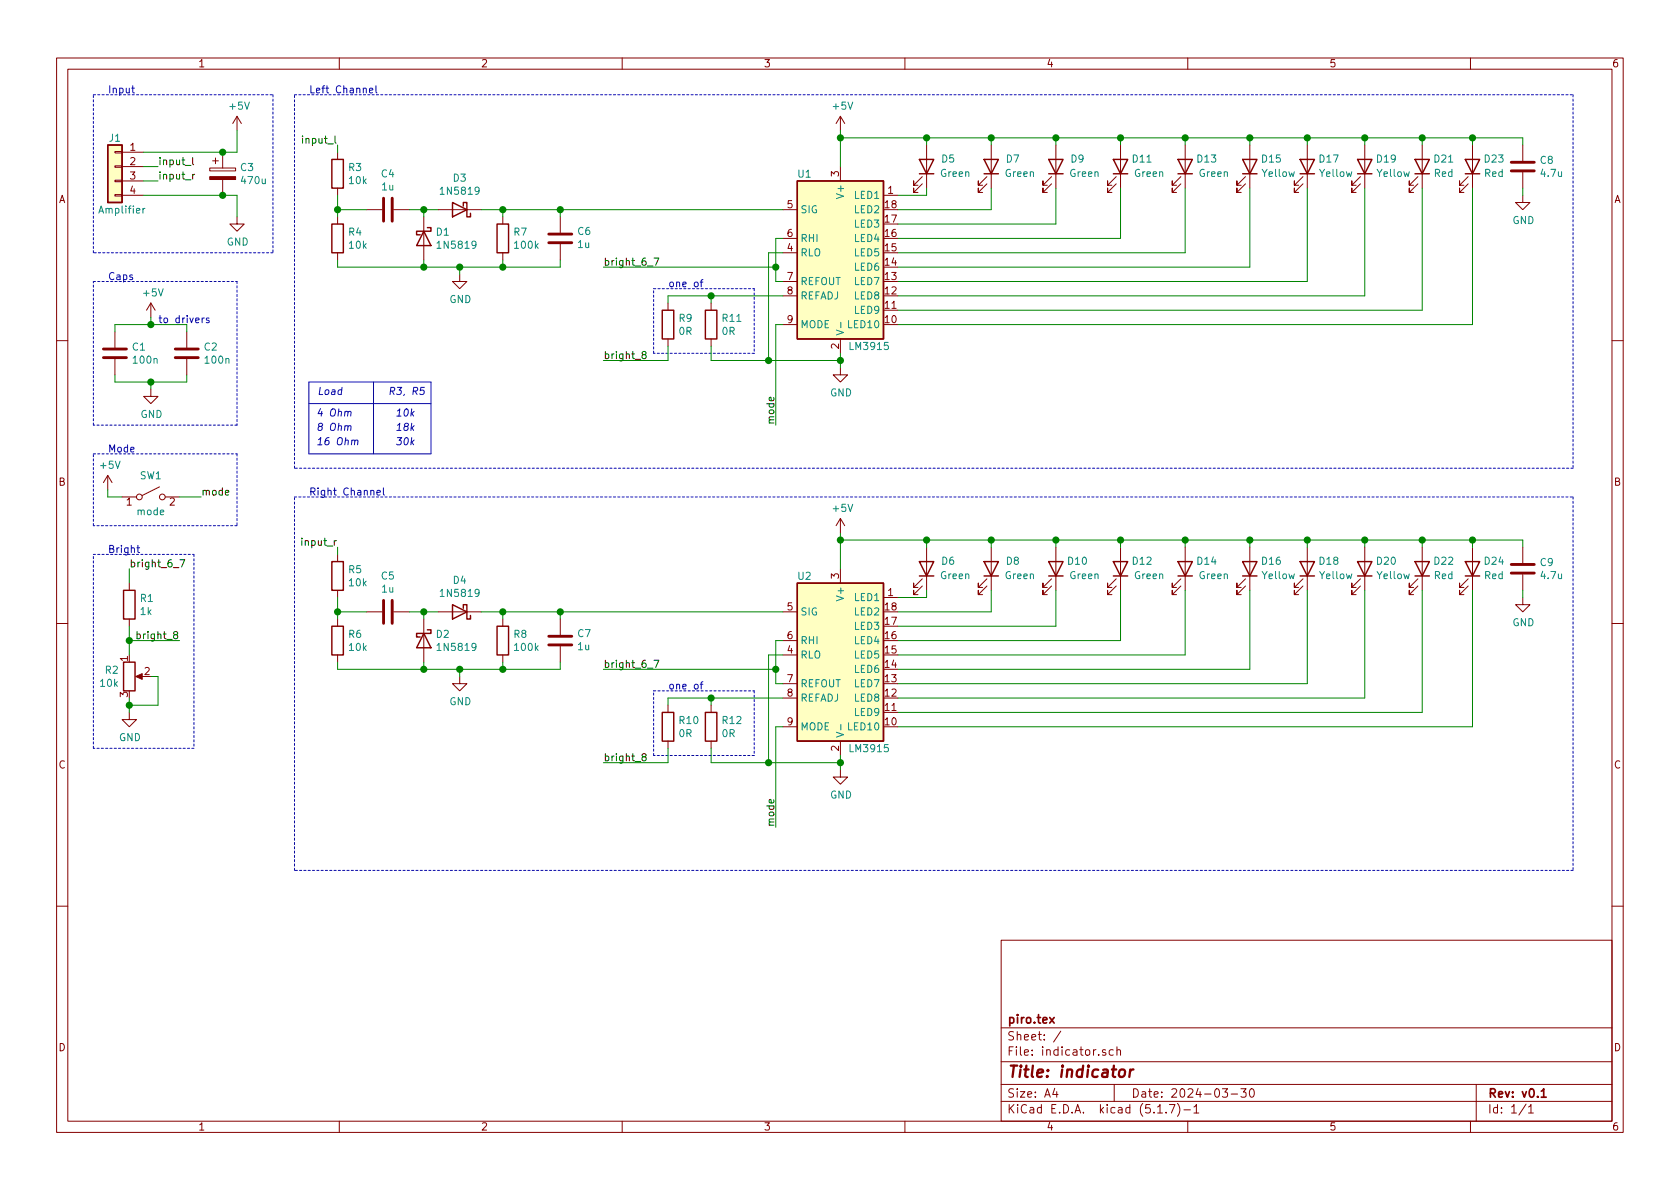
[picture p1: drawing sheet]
<svg xmlns="http://www.w3.org/2000/svg" width="297mm" height="210mm" viewBox="0 0 297 210" stroke-linecap="round" stroke-linejoin="round" font-family="sans-serif">
<g fill="none" stroke="#840000" stroke-width=".18">
<path d="M10 10.3h277v189.9h-277zM12 12.2h273v186.1h-273zM60 10.3v1.9M110 10.3v1.9M160 10.3v1.9M210 10.3v1.9M260 10.3v1.9M20.3 34.4h1.3v.3h-1.3zM20.3 31.9h1.3v.2h-1.3zM20.3 26.8h1.3v.2h-1.3zM20.3 29.3h1.3v.3h-1.3zM21.6 26.9h3.8"/>
<path d="M21.6 29.5h3.8M21.6 32h3.8M21.6 34.5h3.8M37.1 29.7h4.6v.5h-4.6zM37.6 28.4h1M38.1 27.9v1.1M39.4 26.9v2.8M39.4 31.7v2.8M41.9 38.3v1.3h1.3l-1.3 1.3-1.3-1.3h1.3M41.9 20.6l-.8 1.2M41.9 20.6v2.5M41.9 20.6l.8 1.2"/>
<path d="M59.7 26.9v1.3M59.7 33.3v1.2M59.7 38.3v1.3M64.8 37.1h2.8M69.6 37.1h2.8M74.9 38.3v7.7M77.5 37.1h7.6M88.9 38.3v1.3M99.1 38.3v2.8M138.4 37.1h2.6M148.6 20.6v2.5M148.6 29.5v2.5"/>
<path d="M148.6 20.6l-.8 1.2M148.6 20.6l.8 1.2M156.2 34.5h2.5M163.1 32.5l-1.6 1.5v-.7v.7h.8M163.1 31.2l-1.6 1.6v-.8v.8h.8M163.8 25.6v7.7M174.5 32.5l-1.5 1.5v-.7v.7h.7M174.5 31.2l-1.5 1.6v-.8v.8h.7M175.3 25.6v7.7M185.9 32.5l-1.5 1.5v-.7v.7h.8M185.9 31.2l-1.5 1.6v-.8v.8h.8M186.7 25.6v7.7"/>
<path d="M197.4 32.5l-1.6 1.5v-.7v.7h.8M197.4 31.2l-1.6 1.6v-.8v.8h.8M198.1 25.6v7.7M208.8 32.5l-1.5 1.5v-.7v.7h.7M208.8 31.2l-1.5 1.6v-.8v.8h.7M209.5 25.6v7.7M220.2 32.5l-1.5 1.5v-.7v.7h.8M220.2 31.2l-1.5 1.6v-.8v.8h.8M221 25.6v7.7M230.4 32.5l-1.5 1.5v-.7v.7h.7M230.4 31.2l-1.5 1.6v-.8v.8h.7M231.1 25.6v7.7"/>
<path d="M240.5 32.5l-1.5 1.5v-.7v.7h.8M240.5 31.2l-1.5 1.6v-.8v.8h.8M241.3 25.6v7.7M250.7 32.5l-1.5 1.5v-.7v.7h.7M250.7 31.2l-1.5 1.6v-.8v.8h.7M251.5 25.6v7.7M259.6 32.5l-1.5 1.5v-.7v.7h.7M259.6 31.2l-1.5 1.6v-.8v.8h.7M260.3 25.6v7.7M269.2 34.5v1.3h1.3l-1.3 1.3-1.2-1.3h1.2M269.2 25.6v2.8M269.2 30.5v2.8"/>
<path d="M20.3 58.7v2.8M26.7 53.6l-.8 1.3M26.7 53.6v2.5M26.7 53.6l.7 1.3M33 58.7v2.8M59.7 44.7v1.3M81.3 48.5v1.3h1.2l-1.2 1.2-1.3-1.2h1.3M88.9 44.7v1.3M99.1 43.2v2.8M118.1 53.6v1.3M118.1 59.9v1.3M125.7 53.6v1.3"/>
<path d="M125.7 59.9v1.3M138.4 44.7h2.6M138.4 42.2h2.6M138.4 49.8h2.6M138.4 52.3h2.6M138.4 57.4h2.6M148.6 59.9v2.6M10 60.2h2M20.3 63.5v2.8M26.7 68.8v1.3h1.2l-1.2 1.3-1.3-1.3h1.3M33 63.5v2.8M148.6 65v1.3h1.3l-1.3 1.3-1.3-1.3h1.3"/>
<path d="M285 60.2h2M19 84.1l-.7 1.2M19 84.1v2.5M19 84.1l.8 1.2M21.6 87.9h2.5M28.2 86.1l-3.1 1.5M29.2 87.9h2.5M59.7 98v1.3M148.6 91.7v2.5M148.6 91.7l-.8 1.3M148.6 91.7l.8 1.3M163.8 96.8v7.6"/>
<path d="M175.3 96.8v7.6M186.7 96.8v7.6M198.1 96.8v7.6M209.5 96.8v7.6M221 96.8v7.6M231.1 96.8v7.6M241.3 96.8v7.6M251.5 96.8v7.6M260.3 96.8v7.6M269.2 96.8v2.8M10 110.3h2M22.9 103.1v1.3"/>
<path d="M22.9 109.5v1.2M24.4 119.6h1M59.7 104.4v1.3M59.7 109.5v1.2M59.7 115.8v1.3M64.8 108.2h2.8M69.6 108.2h2.8M74.9 109.5v7.6M77.5 108.2h7.6M81.3 119.6v1.3h1.2l-1.2 1.3-1.3-1.3h1.3M88.9 109.5v1.2M88.9 115.8v1.3"/>
<path d="M99.1 109.5v2.8M99.1 114.3v2.8M138.4 115.8h2.6M138.4 108.2h2.6M138.4 113.3h2.6M148.6 100.6v2.5M156.2 105.7h2.5M163.1 103.6l-1.6 1.6v-.8v.8h.8M163.1 102.4l-1.6 1.5v-.8v.8h.8M174.5 103.6l-1.5 1.6v-.8v.8h.7M174.5 102.4l-1.5 1.5v-.8v.8h.7M185.9 103.6l-1.5 1.6v-.8v.8h.8"/>
<path d="M185.9 102.4l-1.5 1.5v-.8v.8h.8M197.4 103.6l-1.6 1.6v-.8v.8h.8M197.4 102.4l-1.6 1.5v-.8v.8h.8M208.8 103.6l-1.5 1.6v-.8v.8h.7M208.8 102.4l-1.5 1.5v-.8v.8h.7M220.2 103.6l-1.5 1.6v-.8v.8h.8M220.2 102.4l-1.5 1.5v-.8v.8h.8M230.4 103.6l-1.5 1.6v-.8v.8h.7M230.4 102.4l-1.5 1.5v-.8v.8h.7M240.5 103.6l-1.5 1.6v-.8v.8h.8M240.5 102.4l-1.5 1.5v-.8v.8h.8M250.7 103.6l-1.5 1.6v-.8v.8h.7"/>
<path d="M250.7 102.4l-1.5 1.5v-.8v.8h.7M259.6 103.6l-1.5 1.6v-.8v.8h.7M259.6 102.4l-1.5 1.5v-.8v.8h.7M269.2 105.7v1.2h1.3l-1.3 1.3-1.2-1.3h1.2M269.2 101.6v2.8M285 110.3h2M22.9 126v1.2h1.2l-1.2 1.3-1.3-1.3h1.3M118.1 124.7v1.3M118.1 131.1v1.2M125.7 124.7v1.3M125.7 131.1v1.2M138.4 120.9h2.6"/>
<path d="M138.4 123.4h2.6M138.4 128.5h2.6M148.6 136.1v1.3h1.3l-1.3 1.3-1.3-1.3h1.3M148.6 131.1v2.5M10 160.2h2M177 166.3h108v32h-108zM285 160.2h2M60 198.3v1.9M110 198.3v1.9M160 198.3v1.9M177 194.8h108M177 191.8h108"/>
<path d="M177 187.8h108M177 181.8h108M186.5 192.5l-.4 1h1M186.8 193v1M187.6 182.3l-1.3 2M195.5 185.7l-.4-.1-.2 .2 .1 .2 .5 .2v.3h-.6M196.8 185.7l-.4-.1-.3 .3 .1 .6 .2 .1 .4-.1M197 191.8v3M197.5 185.7l.2-.1 .3 .1 .1 .9M197.5 185.1v1.5M204.7 196.8h.8M206.2 196.7v.1"/>
<path d="M206.8 195.3h.9l-.6 1.5M208.2 195.1a1.71 1.71 0 0 1 0 2.3M209.3 196.3h1.2M210 198.3v1.9M211.1 195.8l.4-.5v1.5M211.1 196.8h.9M216.1 192.5h.9l-.4 .6 .4 .1v.7l-.2 .1-.7-.1M217.7 193.5h1.1M219.4 192.5h.9l-.5 .6 .5 .1v.7l-.3 .1-.6-.1M221.1 192.6l.2-.1a.8 .8 0 0 1 .5 .8 .8 .8 0 0 1-.5 .7 1 1 0 0 1-.2-1.4zM260 198.3v1.9M261 191.8v6.5"/>
<path d="M269.8 195.2l-1.2 2M270.3 195.8l.4-.5v1.5M270.3 196.8h.8"/>
<circle cx="24.6" cy="87.9" r=".51"/>
<circle cx="28.7" cy="87.9" r=".51"/>
</g>
<path d="M185.6 179.9l.8 1M186.4 179.9l-.8 1M272.5 193l.4-.5v1.5M272.5 194h.9" fill="none" stroke="#840000" stroke-width=".3"/>
<path d="M198 189.3a.53 .53 0 0 1 .5-.2 .53 .53 0 0 1 .4 .4v.6a.54 .54 0 0 1-.6 .4 .54 .54 0 0 1-.5-.4zM199.8 189.1l-.1 1.3M200.4 189.1a.54 .54 0 0 0-.6 .4" fill="none" stroke="#840000" stroke-width=".41"/>
<g fill="none" stroke="#840000" stroke-width=".25">
<path d="M19 25.6h2.6v10.2h-2.6zM58.7 28.2h2v5.1h-2zM58.7 39.6h2v5.1h-2zM80 35.8l2.5 1.3-2.5 1.2zM81.9 36.4v-.6h.6v2.5h.7v-.6M87.9 39.6h2v5.1h-2zM141 32h15.2v27.9h-15.2zM162.6 28.2h2.5l-1.3 2.5zM162.6 30.7h2.5M174 28.2h2.5l-1.2 2.5zM174 30.7h2.5M185.4 28.2h2.6l-1.3 2.5z"/>
<path d="M185.4 30.7h2.6M196.8 28.2h2.6l-1.3 2.5zM196.8 30.7h2.6M208.3 28.2h2.5l-1.3 2.5zM208.3 30.7h2.5M219.7 28.2h2.5l-1.2 2.5zM219.7 30.7h2.5M229.9 28.2h2.5l-1.3 2.5zM229.9 30.7h2.5M240 28.2h2.6l-1.3 2.5zM240 30.7h2.6M250.2 28.2h2.5l-1.2 2.5z"/>
<path d="M250.2 30.7h2.5M259.1 28.2h2.5l-1.3 2.5zM259.1 30.7h2.5M74.9 40.9l1.3 2.5h-2.5zM75.6 40.3h.6v.6h-2.5v.6h.6M117.1 54.9h2v5h-2zM124.7 54.9h2v5h-2zM58.7 99.3h2v5.1h-2zM162.6 99.3h2.5l-1.3 2.5zM174 99.3h2.5l-1.2 2.5zM185.4 99.3h2.6l-1.3 2.5zM196.8 99.3h2.6l-1.3 2.5z"/>
<path d="M208.3 99.3h2.5l-1.3 2.5zM219.7 99.3h2.5l-1.2 2.5zM229.9 99.3h2.5l-1.3 2.5zM240 99.3h2.6l-1.3 2.5zM250.2 99.3h2.5l-1.2 2.5zM259.1 99.3h2.5l-1.3 2.5zM21.8 104.4h2.1v5.1h-2.1zM21.8 117.1h2.1v5.1h-2.1zM58.7 110.7h2v5.1h-2zM74.9 112l1.3 2.5h-2.5zM75.6 111.4h.6v.6h-2.5v.6h.6M80 106.9l2.5 1.3-2.5 1.3z"/>
<path d="M81.9 107.6v-.7h.6v2.6h.7v-.7M87.9 110.7h2v5.1h-2zM141 103.1h15.2v28h-15.2zM162.6 101.8h2.5M174 101.8h2.5M185.4 101.8h2.6M196.8 101.8h2.6M208.3 101.8h2.5M219.7 101.8h2.5M229.9 101.8h2.5M240 101.8h2.6M250.2 101.8h2.5"/>
<path d="M259.1 101.8h2.5M117.1 126h2v5.1h-2zM124.7 126h2v5.1h-2z"/>
</g>
<g fill="#ffffc2" stroke="#ffffc2" stroke-width=".18">
<path d="M141 103.1h15.2v28h-15.2z"/>
<path d="M19 25.6h2.6v10.2h-2.6z"/>
<path d="M141 32h15.2v27.9h-15.2z"/>
</g>
<path d="M25.3 36.8v.9M25.6 36.8l-.3 .3M147.9 58.4l1.2 .4-1.2 .4M148.7 57v1M147.9 129.5l1.2 .4-1.2 .4M148.7 128.1v1" fill="none" stroke="#008484" stroke-width=".18"/>
<g fill="none" stroke="#840000" stroke-width=".51">
<path d="M67.8 35v4.1M69.3 35v4.1M267.2 30.2h4.1M267.2 28.7h4.1M97 41.4h4.1M97 42.9h4.1M18.3 63.2h4.1M18.3 61.7h4.1M31 63.2h4.1M31 61.7h4.1M267.2 99.8h4.1M67.8 106.2v4"/>
<path d="M69.3 106.2v4M97 112.5h4.1M97 114h4.1M267.2 101.3h4.1"/>
</g>
<g fill="#840000" stroke="#840000" stroke-width=".18">
<path d="M24 119.6l1.1-.5v1z"/>
<path d="M37.1 31.2h4.6v.5h-4.6z"/>
</g>
<g fill="none" stroke="#0000c2" stroke-width=".18" stroke-dasharray=".4 .4">
<path d="M16.5 16.8h31.8M48.3 16.8v27.9M52.1 16.8h226M278.1 16.8v66M16.5 49.8h25.4M16.5 44.7v-27.9M41.9 49.8v25.4M48.3 44.7h-31.8M115.6 51h17.7M133.3 51v11.5M16.5 75.2v-25.4M41.9 75.2h-25.4"/>
<path d="M115.6 62.5v-11.5M133.3 62.5h-17.7M16.5 93v-12.7M16.5 80.3h25.4M16.5 98h17.8M34.3 98v34.3M41.9 93h-25.4M41.9 80.3v12.7M52.1 87.9h226M52.1 82.8v-66M278.1 87.9v66M278.1 82.8h-226"/>
<path d="M16.5 132.3v-34.3M34.3 132.3h-17.8M115.6 133.6v-11.4M115.6 122.2h17.7M133.3 133.6h-17.7M133.3 122.2v11.4M52.1 153.9v-66M278.1 153.9h-226"/>
</g>
<g fill="none" stroke="#0000c2" stroke-width=".18">
<path d="M23.3 15.6h.5M23.5 15.2v1.1l.3 .1M65.3 16l.6-.1v-.3h-.4l-.2 .2 .1 .6h.5M66.5 15.2v1.1l.1 .1M36.1 56.2l-.4 .3M37 56.3l-.3-.1-.2 .2v.2l.5 .1v.3h-.5M123.8 49.9h.5M124.3 49.4l-.3 .2v1.1M54.6 71.4h21.6M54.6 67.6h21.6v12.7h-21.6zM61.5 75.5l.2-.2h.3v.8M61.5 72.9l.2-.2 .3 .1v.8"/>
<path d="M62.7 78l.2-.2 .3 .1v.8M66 67.6v12.7M75 68.5h-.6l-.1 .6 .5-.1 .2 .2v.3l-.3 .3-.5-.2M24.2 96.9h.5M24.4 96.4v1.1l.3 .2M66.6 87.1l.7-.1-.1-.2-.4-.1-.2 .2 .1 .6h.5M67.8 86.3v1.1l.2 .1M123.8 121h.5M124.3 120.6l-.3 .1v1.1"/>
</g>
<g fill="none" stroke="#008400" stroke-width=".18">
<path d="M25.4 29.5h2.5M25.4 32h2.5M25.4 34.5h16.5v3.8M41.9 23.1v3.8h-16.5M59.7 25.6v1.3M59.7 34.5v3.8M59.7 37.1h5.1M72.4 37.1h5.1M74.9 37.1v1.2M85.1 37.1h53.3M88.9 37.1v1.2M99.1 37.1v1.2"/>
<path d="M148.6 24.4h120.6v1.2M148.6 23.1v6.4M163.8 24.4v1.2M163.8 33.3v1.2h-5.1M175.3 24.4v1.2M175.3 33.3v3.8h-16.6M186.7 24.4v1.2M186.7 33.3v6.3h-28M198.1 24.4v1.2M198.1 33.3v8.9h-39.4M209.5 24.4v1.2M209.5 33.3v11.4h-50.8"/>
<path d="M221 24.4v1.2M221 33.3v13.9h-62.3M231.1 24.4v1.2M231.1 33.3v16.5h-72.4M241.3 24.4v1.2M241.3 33.3v19h-82.6M251.5 24.4v1.2M251.5 33.3v21.6h-92.8M260.3 24.4v1.2M260.3 33.3v24.1h-101.6M269.2 33.3v1.2M20.3 58.7v-1.3h12.7v1.3"/>
<path d="M26.7 56.1v1.3M59.7 46v1.2h39.4v-1.2M74.9 46v1.2M81.3 47.2v1.3M88.9 46v1.2M106.7 47.2h30.5M125.7 52.3v1.3M138.4 42.2h-1.2v7.6h1.2M138.4 57.4h-1.2v17.8M138.4 44.7h-2.5v19M138.4 52.3h-20.3v1.3M20.3 66.3v1.3h12.7v-1.3"/>
<path d="M26.7 67.6v1.2M118.1 61.2v2.5h-11.4M125.7 61.2v2.5h22.9M148.6 62.5v2.5M19 86.6v1.3h2.6M31.7 87.9h3.9M59.7 96.8v1.2M148.6 95.5h120.6v1.3M148.6 94.2v6.4M163.8 95.5v1.3M175.3 95.5v1.3M186.7 95.5v1.3"/>
<path d="M198.1 95.5v1.3M209.5 95.5v1.3M221 95.5v1.3M231.1 95.5v1.3M241.3 95.5v1.3M251.5 95.5v1.3M260.3 95.5v1.3M22.9 113.3h8.8M22.9 100.6v2.5M22.9 110.7v5.1M26.7 119.6h1.2v5.1h-5M59.7 117.1v1.3h39.4v-1.3"/>
<path d="M59.7 108.2h5.1M59.7 105.7v3.8M72.4 108.2h5.1M74.9 108.2v1.3M74.9 117.1v1.3M81.3 118.4v1.2M85.1 108.2h53.3M88.9 108.2v1.3M88.9 117.1v1.3M99.1 108.2v1.3M106.7 118.4h30.5M138.4 113.3h-1.2v7.6h1.2"/>
<path d="M138.4 115.8h-2.5v19.1M163.8 104.4v1.3h-5.1M175.3 104.4v3.8h-16.6M186.7 104.4v6.3h-28M198.1 104.4v8.9h-39.4M209.5 104.4v11.4h-50.8M221 104.4v14h-62.3M231.1 104.4v16.5h-72.4M241.3 104.4v19h-82.6M251.5 104.4v21.6h-92.8M260.3 104.4v24.1h-101.6M269.2 104.4v1.3"/>
<path d="M22.9 123.4v2.6M118.1 132.3v2.6h-11.4M125.7 132.3v2.6h22.9M125.7 123.4v1.3M138.4 123.4h-20.3v1.3M138.4 128.5h-1.2v17.8M148.6 133.6v2.5"/>
</g>
<path d="M32.8 29.3h1M34.1 27.9v1.1l.1 .1M34.1 30.8v.9M34.4 30.8l-.2 .1-.1 .2M115.6 45.6h.9l-.6 1.3M113.8 62.7l-.3-.3 .3-.3h.2l.2 .3v.2l-.6 .2-.1 .1v.3l.3 .2h.3l.1-.2v-.3l-.2-.2M31.8 99h.9l-.6 1.2M24.2 112.2l.4-.1 .2 .2-.1 .6h-.5M24.2 111.7v1.2M115.6 116.8h.9l-.6 1.2M113.8 133.8l-.3-.3 .3-.2h.2l.2 .2v.2l-.6 .2-.1 .2v.2l.3 .2h.3l.1-.2v-.2l-.2-.3" fill="none" stroke="#000" stroke-width=".18"/>
<g fill="#008400" stroke="#008400" stroke-width=".25">
<circle cx="59.7" cy="108.2" r=".51"/>
<circle cx="175.3" cy="24.4" r=".51"/>
<circle cx="186.7" cy="95.5" r=".51"/>
<circle cx="137.2" cy="118.4" r=".51"/>
<circle cx="135.9" cy="63.7" r=".51"/>
<circle cx="148.6" cy="24.4" r=".51"/>
<circle cx="163.8" cy="24.4" r=".51"/>
<circle cx="135.9" cy="134.9" r=".51"/>
<circle cx="148.6" cy="63.7" r=".51"/>
<circle cx="39.4" cy="26.9" r=".51"/>
<circle cx="175.3" cy="95.5" r=".51"/>
<circle cx="59.7" cy="37.1" r=".51"/>
<circle cx="88.9" cy="37.1" r=".51"/>
<circle cx="148.6" cy="95.5" r=".51"/>
<circle cx="26.7" cy="57.4" r=".51"/>
<circle cx="74.9" cy="108.2" r=".51"/>
<circle cx="74.9" cy="37.1" r=".51"/>
<circle cx="148.6" cy="134.9" r=".51"/>
<circle cx="99.1" cy="108.2" r=".51"/>
<circle cx="88.9" cy="108.2" r=".51"/>
<circle cx="39.4" cy="34.5" r=".51"/>
<circle cx="163.8" cy="95.5" r=".51"/>
<circle cx="26.7" cy="67.6" r=".51"/>
<circle cx="99.1" cy="37.1" r=".51"/>
<circle cx="251.5" cy="24.4" r=".51"/>
<circle cx="22.9" cy="124.7" r=".51"/>
<circle cx="241.3" cy="95.5" r=".51"/>
<circle cx="81.3" cy="47.2" r=".51"/>
<circle cx="241.3" cy="24.4" r=".51"/>
<circle cx="231.1" cy="95.5" r=".51"/>
<circle cx="260.3" cy="24.4" r=".51"/>
<circle cx="88.9" cy="47.2" r=".51"/>
<circle cx="251.5" cy="95.5" r=".51"/>
<circle cx="231.1" cy="24.4" r=".51"/>
<circle cx="74.9" cy="47.2" r=".51"/>
<circle cx="221" cy="95.5" r=".51"/>
<circle cx="221" cy="24.4" r=".51"/>
<circle cx="260.3" cy="95.5" r=".51"/>
<circle cx="125.7" cy="123.4" r=".51"/>
<circle cx="88.9" cy="118.4" r=".51"/>
<circle cx="209.6" cy="24.4" r=".51"/>
<circle cx="209.6" cy="95.5" r=".51"/>
<circle cx="81.3" cy="118.4" r=".51"/>
<circle cx="22.9" cy="113.3" r=".51"/>
<circle cx="198.1" cy="24.4" r=".51"/>
<circle cx="74.9" cy="118.4" r=".51"/>
<circle cx="198.1" cy="95.5" r=".51"/>
<circle cx="125.7" cy="52.3" r=".51"/>
<circle cx="186.7" cy="24.4" r=".51"/>
<circle cx="137.2" cy="47.2" r=".51"/>
</g>
<text font-size="2.8" fill="#840000" x="178" y="190.5">Title: indicator</text>
<g font-size="2.1" fill="#840000">
<text x="178" y="184">Sheet: /</text>
<text x="178" y="181">piro.tex</text>
<text x="178" y="186.7">File: indicator.sch</text>
<text x="178" y="196.9">KiCad E.D.A. kicad (5.1.7)-1</text>
<text x="178" y="194.1">Size: A4</text>
<text x="200" y="194.1">Date: 2024-03-30</text>
<text x="263" y="194.1">Rev: v0.1</text>
<text x="263" y="196.9">Id: 1/1</text>
</g>
<g font-size="1.8" fill="#840000">
<text x="35" y="11.9">1</text>
<text x="85" y="11.9">2</text>
<text x="135" y="11.9">3</text>
<text x="185" y="11.9">4</text>
<text x="235" y="11.9">5</text>
<text x="285" y="11.9">6</text>
<text x="23" y="26.7">1</text>
<text x="23" y="29.2">2</text>
<text x="10.4" y="35.9">A</text>
<text x="23" y="31.7">3</text>
<text x="23" y="34.3">4</text>
<text x="148.3" y="31.2" transform="rotate(-90 148.3 31.2)">3</text>
<text x="157" y="34.3">1</text>
<text x="285.4" y="35.9">A</text>
<text x="139.2" y="36.8">5</text>
<text x="139.2" y="41.9">6</text>
<text x="156.5" y="41.9">16</text>
<text x="156.5" y="39.4">17</text>
<text x="156.5" y="36.8">18</text>
<text x="139.2" y="44.4">4</text>
<text x="156.5" y="47">14</text>
<text x="156.5" y="44.4">15</text>
<text x="139.2" y="49.5">7</text>
<text x="139.2" y="52.1">8</text>
<text x="156.5" y="52.1">12</text>
<text x="156.5" y="49.5">13</text>
<text x="139.2" y="57.1">9</text>
<text x="156.5" y="57.1">10</text>
<text x="156.5" y="54.6">11</text>
<text x="148.3" y="61.7" transform="rotate(-90 148.3 61.7)">2</text>
<text x="10.4" y="85.9">B</text>
<text x="22.4" y="89.4">1</text>
<text x="30" y="89.4">2</text>
<text x="285.4" y="85.9">B</text>
<text x="139.2" y="107.9">5</text>
<text x="148.3" y="102.3" transform="rotate(-90 148.3 102.3)">3</text>
<text x="156.5" y="107.9">18</text>
<text x="157" y="105.4">1</text>
<text x="139.2" y="113">6</text>
<text x="156.5" y="113">16</text>
<text x="156.5" y="110.5">17</text>
<text x="22.6" y="116.9" transform="rotate(-90 22.6 116.9)">1</text>
<text x="25.6" y="119.4">2</text>
<text x="139.2" y="115.6">4</text>
<text x="156.5" y="118.1">14</text>
<text x="156.5" y="115.6">15</text>
<text x="22.6" y="123.3" transform="rotate(-90 22.6 123.3)">3</text>
<text x="139.2" y="120.6">7</text>
<text x="139.2" y="123.2">8</text>
<text x="156.5" y="125.7">11</text>
<text x="156.5" y="123.2">12</text>
<text x="156.5" y="120.6">13</text>
<text x="139.2" y="128.3">9</text>
<text x="156.5" y="128.3">10</text>
<text x="10.4" y="135.9">C</text>
<text x="148.3" y="132.8" transform="rotate(-90 148.3 132.8)">2</text>
<text x="285.4" y="135.9">C</text>
<text x="10.4" y="185.9">D</text>
<text x="285.4" y="185.9">D</text>
<text x="35" y="199.9">1</text>
<text x="85" y="199.9">2</text>
<text x="135" y="199.9">3</text>
<text x="185" y="199.9">4</text>
<text x="235" y="199.9">5</text>
<text x="285" y="199.9">6</text>
</g>
<g font-size="1.8" fill="#0000c2">
<text x="19" y="16.5">Input</text>
<text x="54.6" y="16.5">Left Channel</text>
<text x="19" y="49.5">Caps</text>
<text x="118.1" y="50.8">one of</text>
<text x="27.9" y="57.1">to drivers</text>
<text x="56.7" y="69.8">Load</text>
<text x="68.6" y="69.8">R3, R5</text>
<text x="55.9" y="76.2">8 Ohm</text>
<text x="55.9" y="73.7">4 Ohm</text>
<text x="69.8" y="76.2">18k</text>
<text x="69.8" y="73.7">10k</text>
<text x="19" y="80">Mode</text>
<text x="55.9" y="78.7">16 Ohm</text>
<text x="69.8" y="78.7">30k</text>
<text x="54.6" y="87.6">Right Channel</text>
<text x="19" y="97.8">Bright</text>
<text x="118.1" y="121.9">one of</text>
</g>
<g font-size="1.8" fill="#008484">
<text x="40.7" y="19.4">+5V</text>
<text x="147.4" y="19.4">+5V</text>
<text x="19.4" y="25.1">J1</text>
<text x="166.5" y="28.7">D5</text>
<text x="178" y="28.7">D7</text>
<text x="189.4" y="28.7">D9</text>
<text x="200.3" y="28.7">D11</text>
<text x="211.7" y="28.7">D13</text>
<text x="223.2" y="28.7">D15</text>
<text x="233.3" y="28.7">D17</text>
<text x="243.5" y="28.7">D19</text>
<text x="253.6" y="28.7">D21</text>
<text x="262.5" y="28.7">D23</text>
<text x="272.4" y="29">C8</text>
<text x="42.6" y="30.2">C3</text>
<text x="42.8" y="32.6">470u</text>
<text x="61.7" y="30.2">R3</text>
<text x="61.8" y="32.6">10k</text>
<text x="67.5" y="31.4">C4</text>
<text x="67.6" y="33.7">1u</text>
<text x="78.2" y="34.4">1N5819</text>
<text x="80.2" y="32.1">D3</text>
<text x="141.1" y="31.4">U1</text>
<text x="149.2" y="34.7" transform="rotate(-90 149.2 34.7)">V+</text>
<text x="151.2" y="35.2">LED1</text>
<text x="166.4" y="31.3">Green</text>
<text x="177.8" y="31.3">Green</text>
<text x="189.2" y="31.3">Green</text>
<text x="200.7" y="31.3">Green</text>
<text x="212.1" y="31.3">Green</text>
<text x="223.3" y="31.3">Yellow</text>
<text x="233.4" y="31.3">Yellow</text>
<text x="243.6" y="31.3">Yellow</text>
<text x="253.6" y="31.3">Red</text>
<text x="262.5" y="31.3">Red</text>
<text x="272.6" y="31.3">4.7u</text>
<text x="17.7" y="37.8">Amplifier</text>
<text x="61.7" y="41.7">R4</text>
<text x="77.2" y="41.7">D1</text>
<text x="90.9" y="41.7">R7</text>
<text x="102.2" y="41.5">C6</text>
<text x="141.5" y="37.7">SIG</text>
<text x="151.2" y="40.3">LED3</text>
<text x="151.2" y="37.7">LED2</text>
<text x="267.4" y="39.6">GND</text>
<text x="40.1" y="43.4">GND</text>
<text x="61.8" y="44">10k</text>
<text x="77.6" y="44">1N5819</text>
<text x="91.1" y="44">100k</text>
<text x="102.2" y="43.9">1u</text>
<text x="141.5" y="45.3">RLO</text>
<text x="141.5" y="42.8">RHI</text>
<text x="151.2" y="47.9">LED6</text>
<text x="151.2" y="45.3">LED5</text>
<text x="151.2" y="42.8">LED4</text>
<text x="25.5" y="52.4">+5V</text>
<text x="79.5" y="53.6">GND</text>
<text x="141.5" y="50.4">REFOUT</text>
<text x="141.5" y="53">REFADJ</text>
<text x="151.2" y="53">LED8</text>
<text x="151.2" y="50.4">LED7</text>
<text x="120.1" y="56.9">R9</text>
<text x="120.1" y="59.2">0R</text>
<text x="127.7" y="59.2">0R</text>
<text x="127.8" y="56.9">R11</text>
<text x="141.5" y="58">MODE</text>
<text x="150.2" y="58">LED10</text>
<text x="151.2" y="55.5">LED9</text>
<text x="23.4" y="62">C1</text>
<text x="23.7" y="64.3">100n</text>
<text x="36.1" y="62">C2</text>
<text x="36.4" y="64.3">100n</text>
<text x="150.4" y="61.9">LM3915</text>
<text x="146.8" y="70.1">GND</text>
<text x="24.8" y="73.9">GND</text>
<text x="17.8" y="82.9">+5V</text>
<text x="24.8" y="84.8">SW1</text>
<text x="24.3" y="91.1">mode</text>
<text x="147.4" y="90.5">+5V</text>
<text x="61.7" y="101.4">R5</text>
<text x="166.5" y="99.9">D6</text>
<text x="178" y="99.9">D8</text>
<text x="188.9" y="99.9">D10</text>
<text x="200.3" y="99.9">D12</text>
<text x="211.7" y="99.9">D14</text>
<text x="223.2" y="99.9">D16</text>
<text x="233.3" y="99.9">D18</text>
<text x="243.5" y="99.9">D20</text>
<text x="253.6" y="99.9">D22</text>
<text x="262.5" y="99.9">D24</text>
<text x="272.4" y="100.1">C9</text>
<text x="24.8" y="106.4">R1</text>
<text x="61.8" y="103.7">10k</text>
<text x="67.5" y="102.5">C5</text>
<text x="67.6" y="104.8">1u</text>
<text x="78.2" y="105.6">1N5819</text>
<text x="80.2" y="103.2">D4</text>
<text x="141.1" y="102.5">U2</text>
<text x="149.2" y="105.8" transform="rotate(-90 149.2 105.8)">V+</text>
<text x="151.2" y="106.3">LED1</text>
<text x="166.4" y="102.4">Green</text>
<text x="177.8" y="102.4">Green</text>
<text x="189.2" y="102.4">Green</text>
<text x="200.7" y="102.4">Green</text>
<text x="212.1" y="102.4">Green</text>
<text x="223.3" y="102.4">Yellow</text>
<text x="233.4" y="102.4">Yellow</text>
<text x="243.6" y="102.4">Yellow</text>
<text x="253.6" y="102.4">Red</text>
<text x="262.5" y="102.4">Red</text>
<text x="272.6" y="102.4">4.7u</text>
<text x="24.9" y="108.8">1k</text>
<text x="61.7" y="112.8">R6</text>
<text x="77.2" y="112.8">D2</text>
<text x="90.9" y="112.8">R8</text>
<text x="102.2" y="112.7">C7</text>
<text x="141.5" y="108.8">SIG</text>
<text x="141.5" y="113.9">RHI</text>
<text x="151.2" y="113.9">LED4</text>
<text x="151.2" y="111.4">LED3</text>
<text x="151.2" y="108.8">LED2</text>
<text x="267.4" y="110.7">GND</text>
<text x="18.6" y="119.1">R2</text>
<text x="61.8" y="115.1">10k</text>
<text x="77.6" y="115.1">1N5819</text>
<text x="91.1" y="115.1">100k</text>
<text x="102.2" y="115">1u</text>
<text x="141.5" y="116.5">RLO</text>
<text x="151.2" y="119">LED6</text>
<text x="151.2" y="116.5">LED5</text>
<text x="17.8" y="121.5">10k</text>
<text x="79.5" y="124.7">GND</text>
<text x="141.5" y="121.5">REFOUT</text>
<text x="141.5" y="124.1">REFADJ</text>
<text x="151.2" y="124.1">LED8</text>
<text x="151.2" y="121.5">LED7</text>
<text x="21" y="131.1">GND</text>
<text x="120.1" y="130.3">0R</text>
<text x="120.2" y="128">R10</text>
<text x="127.7" y="130.3">0R</text>
<text x="127.8" y="128">R12</text>
<text x="141.5" y="129.2">MODE</text>
<text x="150.2" y="129.2">LED10</text>
<text x="151.2" y="126.6">LED9</text>
<text x="150.4" y="133">LM3915</text>
<text x="146.8" y="141.2">GND</text>
</g>
<g font-size="1.8">
<text x="27.9" y="29.2">input_l</text>
<text x="53.9" y="25.4">input_l</text>
<text x="27.9" y="31.7">input_r</text>
<text x="106.7" y="47">bright_6_7</text>
<text x="106.7" y="63.5">bright_8</text>
<text x="136.9" y="75.2" transform="rotate(-90 136.9 75.2)">mode</text>
<text x="35.6" y="87.6">mode</text>
<text x="22.9" y="100.3">bright_6_7</text>
<text x="53.7" y="96.5">input_r</text>
<text x="24.8" y="113">bright_8</text>
<text x="106.7" y="118.1">bright_6_7</text>
<text x="106.7" y="134.6">bright_8</text>
<text x="136.9" y="146.3" transform="rotate(-90 136.9 146.3)">mode</text>
</g>
</svg>
